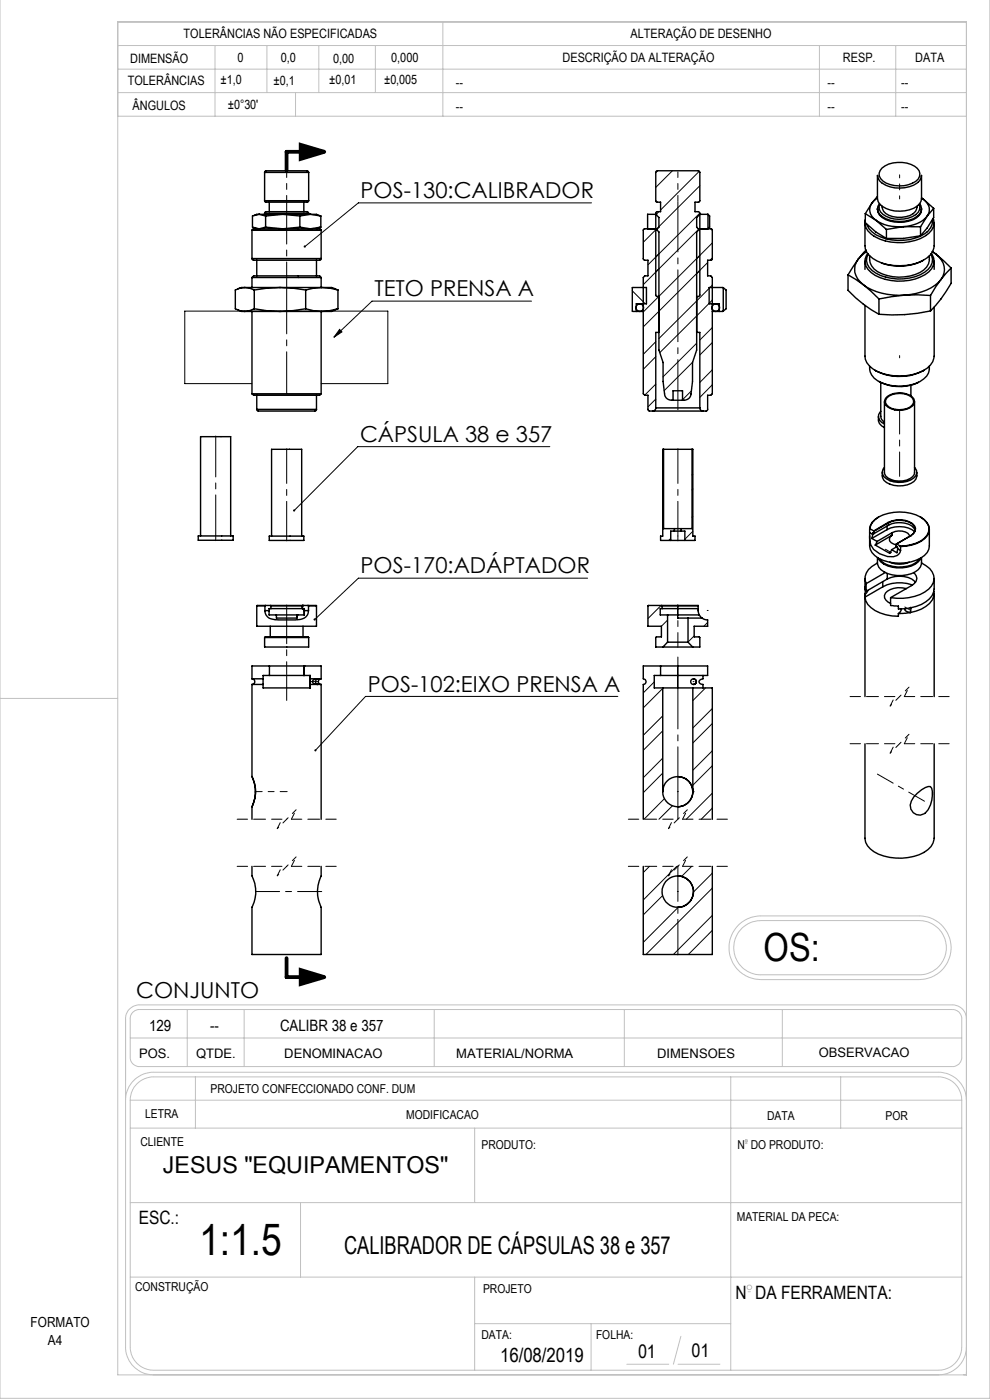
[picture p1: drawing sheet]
<svg xmlns="http://www.w3.org/2000/svg" width="210mm" height="297mm" viewBox="0 0 210 297" stroke-linecap="round" stroke-linejoin="round" font-family="sans-serif">
<g fill="none" stroke="#000" stroke-width=".21">
<path d="M139.5 36.2l-.4 .4M142.6 36.2l-3.5 3.6M148.3 36.3l-8.2 8.3M148.4 39.4l-11.9 12M125.5 43h-49.5l-11.3 9.3M139.8 44.9l-.7 .7M139.8 57l-3.3 3.4M139.8 53.9l-2.4 2.3M148.4 48.4l-9.3 9.3M148.4 45.2l-9.3 9.3M150.1 55.7l-13.6 13.7M151.1 54.7l-.5 .5"/>
<path d="M151.1 51.5l-14.6 14.7M72 69.9l.5 .5-1.7 1.1zM112.7 63.9h-33.8l-8.1 7.6M134.1 61.7l2.8 2.7M139.1 75.7l-2.6 2.6M139.1 72.5l-2.6 2.7M146.9 76.8l-6 6.1M147.8 72.8l-7.1 7.1M151.1 63.7l-11.2 11.1M151.1 72.7l-2.7 2.6M151.1 60.5l-11.3 11.3M151.1 69.5l-2.7 2.6"/>
<path d="M151.1 78.5l-2.7 2.6M53.4 81.4h-14.2v-15.4h43.1v15.4h-14.2M116.6 94.8h-40.7l-13.5 13.5M139.1 84.7l-1.7 1.6M139.1 81.5l-2.4 2.4M140.8 97.8l-.2 .2M146.7 82.9l-1.9 1.9M151.1 81.6l-2.7 2.7M140.8 101l-.2 .1M140.8 109.9l-.2 .2M140.8 106.7l-.2 .3M142.3 114.2l-.4 .4"/>
<path d="M147 103.7l-.2 .2M147 112.7l-1.7 1.7M147 100.6l-.2 .1M147 109.5l-.2 .2M124.6 122.7h-48.6l-9.3 8.7M140.2 128.4l-2.8 2.8M141.6 131.5l-1.3 1.4M147.2 134.9l-1.3 1.3M150.1 132l-.8 .9M131.1 147.7h-53.6l-10.6 11.5M138.8 144.7l-2.3 2.3M140.6 146l-4.1 4.2"/>
<path d="M140.6 155l-4.1 4.2M140.6 151.9l-4.1 4.1M149.6 145.9l-2.6 2.7M151.1 153.5l-4.1 4.1M151.1 150.3l-4.1 4.1M151.1 159.3l-4.1 4.1M140.6 164l-4.1 4.2M140.6 160.8l-4.1 4.2M140.9 169.4l-4.3 4.4M142.6 171l-2.8 2.8M151.1 162.5l-4.1 4.1M151.1 171.4l-2.4 2.4"/>
<path d="M151.1 168.3l-5.5 5.5M137.8 183.8l-1.3 1.3M140.5 190l-4 4.1M143.5 183.8l-7 7.1M143.9 192.5l-7.4 7.4M146.7 183.8l-2.1 2.1M151.1 188.4l-14.1 14.1M151.1 197.4l-5.1 5.1M151.1 185.2l-4 4M151.1 194.2l-8.3 8.3"/>
</g>
<path d="M63.8 30.7l5 1.5-5 1.5zM63.8 205.8l5 1.5-5 1.5z" fill="none" stroke="#000" stroke-width=".8" stroke-linecap="butt"/>
<g fill="none" stroke="#c0c0c0" stroke-width=".21">
<path d="M210 -.1v296.7h-210v-296.6M25 4.7h180v287h-180zM25 9.7h180M25 19.6h180M25 14.7h180M45.6 9.7v15M56.6 9.7v9.9M62.7 19.6v5.1M67.6 9.7v9.9M79.6 9.7v9.9M93.9 4.7v20M173.8 9.7v15"/>
<path d="M190 9.7v15M25 24.7h180M0 148.2h25M156.7 196.2l.5-.5a6.7 6.7 0 0 1 4.2-1.4h33.6a6.8 6.8 0 0 1 6.8 6.8 6.8 6.8 0 0 1-6.8 6.7h-33.6a6.8 6.8 0 0 1-6.2-4.2 6.8 6.8 0 0 1 1.5-7.4zM157.4 196.9l.2-.2a5.6 5.6 0 0 1 3.8-1.4h33.6a5.8 5.8 0 0 1 5.7 5.7 5.8 5.8 0 0 1-5.7 5.8h-33.6a5.8 5.8 0 0 1-5.3-3.6 5.8 5.8 0 0 1 1.3-6.3zM28.3 214.7l1.1-.5h172.8a1.93 1.93 0 0 1 1.8 1.9v8.4a1.93 1.93 0 0 1-2 1.8h-172.4a1.92 1.92 0 0 1-2-2v-8.2a1.81 1.81 0 0 1 .7-1.4zM39.7 214.2v12.1M51.8 214.2v12.1M92.1 214.2v12.1M132.4 214.2v12.1M165.9 214.2v12.1M205 216.1a2.94 2.94 0 0 0-3-2.9h-172.4a2.94 2.94 0 0 0-3 2.9v69.6a6 6 0 0 0 6 6"/>
<path d="M26.6 233.4a6 6 0 0 1 6-5.9h166.5a6 6 0 0 1 5.9 5.9M27.6 233.4a4.9 4.9 0 0 1 5-4.9h166.5a4.9 4.9 0 0 1 4.9 4.9M27.6 233.4v52.3a4.9 4.9 0 0 0 5 5h166.5a4.9 4.9 0 0 0 4.9-5v-52.3M27.6 239.3h176.4M27.6 233.4h176.4M27.6 220.2h176.4M41.5 228.5v10.8M100.7 239.3v15.8M155 228.5v62.2M178.3 228.5v10.8M27.6 255.1h176.4M63.7 255.1v15.8"/>
<path d="M158.2 242.6h.2M27.6 270.9h176.4M100.7 270.9v19.8M158.7 274h.5M100.7 280.8h54.3M125.4 280.8v9.9M133 289.4h8.9M143.8 289.4h8.9M144.4 283.5l-1.6 5.9M205 285.7a6 6 0 0 1-5.9 6"/>
<circle cx="158.3" cy="242.1" r=".25"/>
<circle cx="159" cy="273.1" r=".5"/>
</g>
<path d="M189.8 157.8h-9.5M189.8 147.8h-9.5M201.3 157.8h-9.5M201.3 147.8h-9.5M59.8 173.8h-9.5M71.3 173.8h-9.5M142.8 173.8h-9.5M154.3 173.8h-9.5M59.8 183.8h-9.5M71.3 183.8h-9.5M142.8 183.8h-9.5M154.3 183.8h-9.5" fill="none" stroke="#000" stroke-width=".21" stroke-dasharray="2.5 1.3" stroke-dashoffset=".3"/>
<path d="M188.8 159.8l1-2M188.8 149.8l1-2M191.8 157.8l1-2M191.8 147.8l1-2M58.8 175.8l1-2M61.8 173.8l1-2M141.8 175.8l1-2M144.8 173.8l1-2M58.8 185.8l1-2M61.8 183.8l1-2M141.8 185.8l1-2M144.8 183.8l1-2" fill="none" stroke="#000" stroke-width=".21" stroke-dasharray="2.5 1.3" stroke-dashoffset="1.1"/>
<path d="M190.8 157.8l-2 2M190.8 147.8l-2 2M192.8 155.8l-2 2M192.8 145.8l-2 2M60.8 173.8l-2 2M62.8 171.8l-2 2M143.8 173.8l-2 2M145.8 171.8l-2 2M60.8 183.8l-2 2M62.8 181.8l-2 2M143.8 183.8l-2 2M145.8 181.8l-2 2" fill="none" stroke="#000" stroke-width=".21" stroke-dasharray="2.5 1.3" stroke-dashoffset="1.4"/>
<path d="M60.8 36.5v6.2M143.8 36.5v6.2" fill="none" stroke="#000" stroke-width=".21" stroke-dasharray="15.2 1.3 1.3 1.3" stroke-dashoffset="14"/>
<path d="M60.8 42.8v40.8" fill="none" stroke="#000" stroke-width=".21" stroke-dasharray="15.2 1.3 1.3 1.3" stroke-dashoffset="6.3"/>
<path d="M190.8 75.4v.5M45.8 113.7v1M60.8 113.7v1M143.8 113.7v1M189.1 117.3l-1.3-.8M143.8 137.3v-1.1M150 129.5h.2M193.2 129.5l-1.3-.7M67.4 144.6h-1.7M147 144.6h.2M143.7 167.9h.2M143.7 189.1h.2" fill="none" stroke="#000" stroke-width=".21" stroke-dasharray="15.2 1.3 1.3 1.3"/>
<path d="M60.8 95.2v18.5M143.8 95.2v18.5" fill="none" stroke="#000" stroke-width=".21" stroke-dasharray="15.2 1.3 1.3 1.3" stroke-dashoffset="7.9"/>
<path d="M60.8 148.6v-20.3" fill="none" stroke="#000" stroke-width=".21" stroke-dasharray="15.2 1.3 1.3 1.3" stroke-dashoffset="7"/>
<path d="M60.9 167.9h-6.8" fill="none" stroke="#000" stroke-width=".21" stroke-dasharray="15.2 1.3 1.3 1.3" stroke-dashoffset="13.7"/>
<path d="M190.8 86.9v14.2M68.2 189.1h-14" fill="none" stroke="#000" stroke-width=".21" stroke-dasharray="15.2 1.3 1.3 1.3" stroke-dashoffset="10.1"/>
<path d="M45.8 92.5v21.2" fill="none" stroke="#000" stroke-width=".21" stroke-dasharray="15.2 1.3 1.3 1.3" stroke-dashoffset="6.6"/>
<path d="M143.8 42.8v44.1" fill="none" stroke="#000" stroke-width=".21" stroke-dasharray="15.2 1.3 1.3 1.3" stroke-dashoffset="4.6"/>
<path d="M143.8 128.3v7.9" fill="none" stroke="#000" stroke-width=".21" stroke-dasharray="15.2 1.3 1.3 1.3" stroke-dashoffset="13.2"/>
<path d="M143.8 202.6v-18.9" fill="none" stroke="#000" stroke-width=".21" stroke-dasharray="15.2 1.3 1.3 1.3" stroke-dashoffset="7.7"/>
<path d="M143.8 173.8v-34.5" fill="none" stroke="#000" stroke-width=".21" stroke-dasharray="15.2 1.3 1.3 1.3" stroke-dashoffset="-.1"/>
<path d="M190.8 37.1v5.1" fill="none" stroke="#000" stroke-width=".21" stroke-dasharray="15.2 1.3 1.3 1.3" stroke-dashoffset="14.6"/>
<path d="M196.1 170l-10-5.8" fill="none" stroke="#000" stroke-width=".21" stroke-dasharray="15.2 1.3 1.3 1.3" stroke-dashoffset="11.4"/>
<path d="M68.8 32.2h-8v4M60.8 203.3v4h8" fill="none" stroke="#000" stroke-width=".8"/>
<g fill="#000">
<path d="M63.8 30.7l5 1.5-5 1.5zM63.8 205.8l5 1.5-5 1.5z"/>
<path d="M64.5 52.2v.3l.2-.2-.2 .2a.23 .23 0 0 0 .3-.1 .23 .23 0 0 0 0-.3 .23 .23 0 0 0-.3 .1zM62.3 108.1l-.1 .4 .2-.2-.2 .2h.3l.1-.3zM66.6 131.3v.3l.1-.2-.1 .2a.23 .23 0 0 0 .3 0 .23 .23 0 0 0 0-.3 .23 .23 0 0 0-.3 0zM66.8 159l-.1 .2v.1l.2-.1-.2 .1 .3 .1 .1-.4zM72 69.9l.5 .5-1.7 1.1z"/>
</g>
<g fill="none" stroke="#000" stroke-width=".3">
<path d="M56.1 36.6l.3-.4h8.7l.4 .4M56.1 36.6h9.4M56.1 36.6v6M65.5 36.6v6M186.1 37.2a2.55 2.55 0 0 0 1.9 2.1 6.7 6.7 0 0 0 7.1-1l.4-1.1v4.9a2.8 2.8 0 0 1-2.6 2.4 6.6 6.6 0 0 1-6.3-1.2l-.5-1.1zM187.1 35.7a6.3 6.3 0 0 1 7.5 0 1.88 1.88 0 0 1-1.1 3.2 6.1 6.1 0 0 1-6.7-1 1.6 1.6 0 0 1 .3-2.2zM53.4 54.9l.3 .3h14.2l.2-.3M53.4 48.9l.3-.4h14.2l.2 .4M53.4 58.9h14.7M53.4 58.9l.4-.4h14l.3 .4M53.4 54.9h14.7M53.4 48.9h14.7"/>
<path d="M53.4 48.9v6M53.4 58.9v2.1M53.9 48.3l.6 .2M54.5 55.2v3.3M55 45.5h5M55 45.5l-1.1 .2M55 45.5l-1.4 .3v2.4l1.4 .3 1.3-.3M55 45.5l1.3 .3M56.1 45.3l.3-.4h8.8l.3 .4M56.1 42.6l.2 .3h9l.2-.3M56.1 45.3h9.4M56.1 42.6h9.4"/>
<path d="M56.1 45.3v.2M56.3 48.2l3.7 .3 3.6-.3M56.3 45.8v2.4M57.1 42.9v2M60 45.5h5.8M60 45.5l3.6 .3M60 45.5l-3.7 .3M63.6 48.2l2.2 .3 2.3-.3M63.6 45.8v2.4M64.5 42.9v2M65.5 45.3v.2M65.8 45.5h1.3l.6 .2"/>
<path d="M65.8 45.5l-2.2 .3M65.8 45.5l2.3 .3M67.1 55.2v3.3M67.7 48.3l-.6 .2M67.7 45.7l.4 .1M68.1 45.8v2.4M68.1 48.2l-.4 .1M68.1 48.9v6M68.1 58.9v2.1M139.1 45.5l.7 .6v2.1l-.3 .3h-2.8l-.2 .3v6.2l.2 .2h.7v3.3h-.6l-.3 .4v24.6l.3 .4h.6l.1 3.2 .2 .1h.7M139.1 45.5h.1M139.1 48.5l.7 .7v25.1l.9 2.6v4l.3 2.7a1.51 1.51 0 0 0 1.8 1.3"/>
<path d="M139.1 45.5h-1.7v3M148.4 45.5l-.6 .6v2.1l.3 .3h2.7l.3 .3v6.2l-.3 .2h-.7v3.3h.7l.3 .4v24.6l-.3 .4h-.7l-.1 3.2-.2 .1h-.7M148.4 45.5h.1M148.4 48.5l-.6 .7v25.1l-.9 2.6v4l-.3 2.7a1.51 1.51 0 0 1-1.8 1.3M148.4 45.5h1.8M150.2 45.5v3M150.2 48.5h-.1M150.2 45.5l.3 .3v2.4l-.3 .3M179.9 58.3v3.3a25.8 25.8 0 0 0 6.5 5.1M179.9 58.3l3.3 2.1M182.1 55a3.7 3.7 0 0 0 1.1 5.4M182.1 55l-2.2 3.3"/>
<path d="M183.5 47.2v4.9a3.6 3.6 0 0 0 2.6 3.3 11.4 11.4 0 0 0 10.5-.7 3.2 3.2 0 0 0 1.6-2.6v-4.9M183.5 55.4v1.7M183.6 45.3v1.9l2.2 2 2.2 1.4M183.6 45.3l2.2 1.4M183.7 53.1l-1.6 1.9M183.8 53.4l-1.7 1.6M183.9 47.7a5.3 5.3 0 0 0 4 3 11.8 11.8 0 0 0 7.3-.5M184 53.8a2.74 2.74 0 0 0 .8 4 10.7 10.7 0 0 0 12.2-.1 2.74 2.74 0 0 0 .6-3.9M184.2 53.9a2.94 2.94 0 0 0 1.6 4.1 10.3 10.3 0 0 0 11.1-.9 2.64 2.64 0 0 0 .6-3.2M184.5 54.3a3.5 3.5 0 0 0 2.6 3.8 9.7 9.7 0 0 0 8.8-.8 3 3 0 0 0 1.2-3M185 43.1a2.51 2.51 0 0 0 .8 3.6M185 43.1l-1.4 2.2"/>
<path d="M185.8 46.7a8.7 8.7 0 0 0 5.8 1.4M185.8 46.7l2.2 2M186.1 42l-1.1 1.1M186.1 44.2a2.74 2.74 0 0 0 2.6 2.7 6.6 6.6 0 0 0 6.3-1.2l.4-.6 .1-.9M186.1 44.3v.2M186.1 41.7l-1.1 1.4M186.5 43.2a1.84 1.84 0 0 0 .7 2.8 6.6 6.6 0 0 0 7.9-.6 1.72 1.72 0 0 0 0-2.2M186.7 43.3a1.63 1.63 0 0 0 .6 2.2 6.2 6.2 0 0 0 7.5-.5 1.71 1.71 0 0 0 .2-1.7M187.1 43.8a1.84 1.84 0 0 0 1.5 1.9 5.3 5.3 0 0 0 5.6-.9l.3-1M188 48.7v1.9M191.6 48.1h3.7M191.6 48.1l-3.6 .6"/>
<path d="M195.3 48.1v1.9M195.3 50l-3.7 .6h-3.6M195.5 44.3v.2M195.5 42l.3 .2M195.8 42.2a2.49 2.49 0 0 1 .9 3.7M195.8 42.2l2.2 2M195.9 55.2a10.9 10.9 0 0 1-8.9 .6M196.7 45.9a6.8 6.8 0 0 1-5.1 2.2M196.7 45.9l-1.4 2.2M197.7 53.3l.8 .6M197.8 46.7a3.5 3.5 0 0 1-2.5 3.4M197.8 53.4l.7 .5"/>
<path d="M198 46.4a3.1 3.1 0 0 1-1.8 3.7 11.1 11.1 0 0 1-11.4-.4 2.98 2.98 0 0 1-1.2-3.1M198 44.2l-1.3 1.7M198 44.2v1.9l-1.3 2.3-1.4 1.6M198.2 55.4v1.7M198.5 53.9a3.7 3.7 0 0 1 1.1 5.4M198.5 53.9l3.3 3M199.6 59.3a10.7 10.7 0 0 1-7.7 3.3M199.6 59.3l-2.2 3.4M201.8 56.9l-2.2 2.4M201.8 56.9v3.2a26.3 26.3 0 0 1-4.4 5.9M50.5 65.8l.8 .3h.6M51.9 61l1.1 .1 .9 .4"/>
<path d="M51.9 61h7.5M51.9 66.1h7.5M51.9 61l-1 .1-1 .4v4l1 .4 1 .2M51.9 61h-.6l-.8 .2M53.4 66.1v17.4M53.9 65.5l2.8 .4 2.7 .2M53.9 65.5l-.9 .4-1.1 .2M53.9 61.5v4M59.4 66.1h8.9M59.4 61l2.7 .1 2.7 .4M59.4 61h8.9M59.4 61l-2.7 .1-2.8 .4"/>
<path d="M64.8 65.5l-2.6 .4-2.8 .2M64.8 65.5l1.8 .4 1.7 .2M64.8 61.5v4M68.1 66.1v17.4M68.3 61l-1.8 .1-1.7 .4M68.3 61l1.7 .1 1.7 .4M68.3 61h1.7a2.46 2.46 0 0 1 1.7 .5M71 65.8l-.7 .3h-2M71.7 65.5l-1.7 .4-1.7 .2M71.7 61.5v4M71.7 65.5l-.7 .3M134.1 61h3v3.4h-2.1v1.7l-.9-.1z"/>
<path d="M135 66.1h1.5M139.8 62.9h-.5l-.2-.3v-17.4l.3-.3h.7v-2h-.8l-.2-.3v-6.1l.4-.3h8.6l.3 .3v6.1l-.2 .3h-.8v2h.8l.2 .3v17.4l-.2 .3h-.4M139.8 70.5h-.7v16M147.8 70.5h.6v16M151.1 66.1h1.5M153.4 61h-3v3.4h2.2v1.7M153.4 66l-.8 .1M153.4 61v5M153.4 61l.6 .5v4l-.6 .5M183.2 60.4a13.4 13.4 0 0 0 8.7 2.2M183.2 60.4l3.2 3M183.5 64.8v10.8a4.5 4.5 0 0 0 3.7 3.6 11.4 11.4 0 0 0 9.4-1.1 3.4 3.4 0 0 0 1.6-2.5v-10.4"/>
<path d="M184.5 77.7a3.5 3.5 0 0 0 2.6 3.5 9.6 9.6 0 0 0 8.8-.8 2.81 2.81 0 0 0 1.2-2.7M185.6 78.6a10.9 10.9 0 0 0 10.4 0M186.4 63.4v3.3M191.9 62.6l5.5 .1M191.9 62.6l-5.5 .8M197.4 66a35.7 35.7 0 0 1-11 .7M197.4 62.7v3.3M53.4 83.5a.87 .87 0 0 0 1.1 .4h13.3l.3-.4M53.4 83.5h14.7M54.5 86.9l.2 .3h12.2l.2-.3M54.5 86.9h12.6M54.5 83.9v3"/>
<path d="M67.1 83.9v3M138.4 87.2h10.7M139.1 86.5h9.3M139.1 86.5a.66 .66 0 0 1-.7 .7M140.8 95.3h6M140.8 95.3h-.2v18.4h-.5v.9h2.2M140.8 95.3v16.8h2.3M142.8 84.9h2M142.8 84.9v-2h2v2M146.8 95.3h.2v18.4h.4v.9h-2.1M146.8 95.3v16.8h-2.3M148.4 86.5a.66 .66 0 0 0 .7 .7"/>
<path d="M186.3 88.3a2.03 2.03 0 0 0 1.3 2.4M186.4 80.9a9.3 9.3 0 0 0 8.4 .2M186.8 81.1v7.2a1.39 1.39 0 0 0 .8 1.3M186.8 87.3a1.56 1.56 0 0 0-.4 1.6 1.56 1.56 0 0 0 1.2 1.1M187.6 85.2v15a2.69 2.69 0 0 0 3.1 1.9 3.6 3.6 0 0 0 3.2-1.4l.1-15.5M187.6 99.2a1.46 1.46 0 0 0 .5 2.4 5 5 0 0 0 6.2-.7 1.33 1.33 0 0 0-.3-1.7M187.9 84.5a4.3 4.3 0 0 1 6 .1 1.33 1.33 0 0 1-.9 1.9 4.7 4.7 0 0 1-5.1-.5l-.3-.5zM188.1 84.5a4.2 4.2 0 0 1 5.5 0 1.23 1.23 0 0 1-.6 1.9 4.3 4.3 0 0 1-4.9-.5l-.3-.5 .1-.5zM193.2 81.7v2.3M42.1 113.7h7.4v.9h-7.4zM42.5 113.7v-21.1h6.4v21.1M57.1 113.7h7.4v.9h-7.4z"/>
<path d="M57.6 113.7v-18.4h6.4v18.4M142.3 114.6h3M143.1 112.7h1.4M143.1 112.1h1.4M143.1 112.7h-.8v1.9M143.1 112.1v.6M144.5 112.7h.8v1.9M144.5 112.1v.6M184.5 113a4.4 4.4 0 0 0 5 5.1 1.58 1.58 0 0 0 1.5-1.3M184.5 112.2h.1M184.5 112.2v.8M184.5 113l.6 .4"/>
<path d="M184.5 112.2a4.3 4.3 0 0 1 4-3.3 9.3 9.3 0 0 1 7.5 1.3 2.45 2.45 0 0 1 .1 4 7.6 7.6 0 0 1-5.1 1.6M184.5 112.2l.8 .4M184.9 114.2l1.2 .7M185.1 113.4l-.2 .8M185.3 112.6l.1 .1M185.4 112.7v.5M185.4 113.2l-.3-.2v.4M185.7 115.6l3 1.8 .4-.8M186.1 114.9l-.4 .7M186.1 119.4a3.7 3.7 0 0 0-2.6 3.6l.2 .8M186.1 119.4a3.3 3.3 0 0 0 3.2 2.6 6.8 6.8 0 0 0 5.5-1.1l.4-.6 .3-.9M186.1 118.3v1.1"/>
<path d="M186.3 118.4a4.4 4.4 0 0 0 4 2.1 5.1 5.1 0 0 0 5.1-2.1M186.4 109.7a3.9 3.9 0 0 0-1.9 2.5M186.5 118.5a5.8 5.8 0 0 0 6 1.6 4.2 4.2 0 0 0 2.6-1.6M187.1 100.2a2.08 2.08 0 0 0 1.7 2.5 5.1 5.1 0 0 0 5.5-1l.2-.7v-.8M188.2 112.4a5.6 5.6 0 0 1 5.8 .4M188.2 112.4l-3.3 1.8M188.2 111.6v.8M188.4 110.8a4.9 4.9 0 0 1 5.6 .7 1.45 1.45 0 0 1-.8 2.1M188.4 110.8l-3.1 1.8M188.4 110.8l.1 .1M188.5 110.9a4.7 4.7 0 0 1 5.4 .7 1.42 1.42 0 0 1-.7 2.1M188.5 111.4a4.7 4.7 0 0 1 5.4 .7l.2 .4"/>
<path d="M188.5 110.9v.5M188.5 110.9l-3.1 1.8M188.5 111.4l-3.1 1.8M188.7 119.3a5.2 5.2 0 0 0 4.2 0M189.3 113a2.97 2.97 0 0 1 3.6 .6l.1 .2M189.3 113.5l-.5 .4-.1 .4a1.46 1.46 0 0 0 1.4 1.3M189.3 113l-3.2 1.9M189.3 113.5l-3.6 2.1M189.3 113v.5M190.1 115.4v.5l.3 .2v.3M190.2 115.4l.8 .4M190.2 115.4h-.1"/>
<path d="M190.2 116l-1.1 .6M190.4 116.4l-.1 .9-1.2-.7M190.4 116.4l.6 .4M191 115.8v.2M191 116v.8M193.2 113.7l-3.1 1.7M193.2 113.6l-3 1.8M193.2 113.6v.1M195.2 109.7a2.76 2.76 0 0 1 1.9 2.5 2.76 2.76 0 0 1-1.7 2.6 9.1 9.1 0 0 1-4.4 1.2M195.5 119.4a4 4 0 0 1 2.7 3.4 4.9 4.9 0 0 1-4.1 3.7 11.8 11.8 0 0 1-5.2 .3M195.5 118.3v1.1M197.1 112.3v3.5a3 3 0 0 1-1.8 2.6 9.5 9.5 0 0 1-9.7-.5 3.9 3.9 0 0 1-1.1-4.2"/>
<path d="M54.5 128.5h1.7M54.5 128.5v4.4h12.6v-4.4M56.1 135.3h9.4M56.1 135.3v2h9.4v-2M56.1 135.3a.96 .96 0 0 1 1.1-.2h8.1l.2 .2M56.2 129.5a2 2 0 0 0 2.2 2h1.2a13.7 13.7 0 0 0 5-.4l.6-.6 .2-1M56.2 128.5v1M56.2 129.5h.9M56.3 128.4l-1.8 .1M56.3 128.4l-.1 .1M56.3 128.4h1.1M57.1 129.5v1h1.5"/>
<path d="M57.3 132.9v2.2M57.4 128.4h6.8M57.4 128.4l.1 .1M57.5 128.5h6.6M57.5 129.1h6.6M57.5 128.5v.6M57.5 129.1h-.4v.4M58.6 130.5v.6h4.4M58.6 130.5h4.4M63 130.5v.6M63 130.5h.1M63 130.5h1.6"/>
<path d="M64.1 128.5h.1M64.1 129.1h.1M64.1 129.1h.5l-.1 1.4M64.1 128.5v.6M64.2 128.4h.1M64.2 128.4h1.1M64.2 128.4l-.1 .1M64.3 132.9v2.2M65.3 128.4l1.8 .1M65.3 128.4l.1 .1M65.4 128.5h1.7M65.4 129.5h-.8v1"/>
<path d="M65.4 128.5v1M140.4 128.4h3.4M140.4 128.4l-3 .1v4.4h2.9v2.2h-1.1l-.1 .2v2h1.5M140.4 128.4v.1M140.4 128.5h7.7M140.4 129.1h7.7M140.4 129.1h-.3v1.4h1.5M140.4 128.5v.6M140.6 137.3h6.3M141.6 136.2h4.3M141.6 130.5h6.7M141.6 136.2l-1 1.1"/>
<path d="M141.6 130.5v5.7M143.8 128.4h4.3v1.3l.2 .8M143.8 128.4v2.7h2.1M145.9 131.1h3M145.9 136.2l1 1.1M145.9 131.1v5.1M148.3 130.5l.6 .6M148.9 131.1l1.2 .4v1.4h-2.9v2.2h1.1l.1 .2v2h-1.5M183.5 124.5l.2 .9M183.5 122.7v2.4M183.5 125.9v21.9M183.6 125.1l-.1 1 .6-.8"/>
<path d="M183.7 123.8v1.6M187.3 124.5l-3.8 2.2a4.1 4.1 0 0 0 3.2 3.3l2.5 .7h1.4v-.5M187.3 123.4v1.1M187.8 121.5l-4.1 2.3M188.2 122.8a5.3 5.3 0 0 1 6 .7M188.2 122.8l-4.5 2.6M188.2 121.7v1.1M191.1 129.1a.8 .8 0 0 1-.5 1.1M192.1 129l-.2 .2 .1 .3 1.1 .5M192.3 124.9a4.5 4.5 0 0 0-4.5 .9 1.45 1.45 0 0 0 1.1 2.2M193.1 130l-2.5 .2M193.2 128.8l-.1 1.2"/>
<path d="M193.6 124.1a8 8 0 0 0-6.3 .4M193.8 121.5a1.52 1.52 0 0 1 .7 1.5 1.52 1.52 0 0 1-1.1 1.2l-4.5 2.6M198.1 125.4a3.1 3.1 0 0 1-1.7 3.3l-1 .5-2.3 .8M198.2 122.7a4.5 4.5 0 0 1-1.8 5 10.5 10.5 0 0 1-5.8 1.5v-.6l-1.7-.2v-1.6M198.2 125.9v21.9M53.4 144a.6 .6 0 0 1 .6 .6 .6 .6 0 0 1-.6 .6M53.4 145.2h2.4M53.4 144h2.4M53.4 145.2v19.5M55.8 144v1.2M57.1 141.3h-3.7v2.7M57.1 143.3h-1.3v.7"/>
<path d="M57.1 143.3h7.4M57.1 141.3h7.4M57.1 141.3v2M64.5 143.3h1.3v2.6h-10v-.7M64.5 141.3h3.6v2.7M64.5 143.3h.1M64.5 141.3h.1M64.5 141.3v2M65.8 144v1.2zM67.3 144h-1a.44 .44 0 0 0-.5 .2 .44 .44 0 0 0 0 .5v.5h1.5M67.3 145.2h.8M67.3 144h.8"/>
<path d="M67.3 144a.65 .65 0 0 0-.4 .6 .65 .65 0 0 0 .4 .6M67.3 144a1.03 1.03 0 0 0-1 .6v.2a1.04 1.04 0 0 0 1 .4M68.1 144a.6 .6 0 0 0-.6 .6 .6 .6 0 0 0 .6 .6M68.1 145.2v28.6M140.1 141.3h-3.6v2.7a.6 .6 0 0 1 .6 .6 .6 .6 0 0 1-.6 .6v28.6M140.1 141.3h3.7M140.1 141.3v2M140.1 143.3h-1.3v2.6h1.8M140.6 145.9h6.4M140.6 145.9v22.1M143.8 141.3h6.3v2h-10M143.8 141.3v4.6"/>
<path d="M147 145.9h4.1v27.9M147 145.9v22.1M147.1 144h.1M147.1 145.2h.1M147.1 144a.6 .6 0 0 1 .6 .6 .6 .6 0 0 1-.6 .6M149.1 143.3v.7l-.7 .3-.1 .4a.76 .76 0 0 0 .8 .5v.7M183.5 157.8v20a4 4 0 0 0 2.9 3.4 11.2 11.2 0 0 0 10.5-1 3.4 3.4 0 0 0 1.3-2.4v-20M53.4 164.7a7.3 7.3 0 0 1 .1 6.4 7.3 7.3 0 0 0 0-6.3zM53.4 171.1v2.7M140.6 168a3.2 3.2 0 0 0 3.2 3.2 3.2 3.2 0 0 0 3.2-3.2M143.8 164.7a3.2 3.2 0 0 1 3.2 3.3 3.2 3.2 0 0 1-3.2 3.2M143.8 164.7a3.2 3.2 0 0 1 3.2 3.3"/>
<path d="M143.8 164.7a3.2 3.2 0 0 0-3.2 3.3M147 168h.1M194.6 168.3a3.8 3.8 0 0 1 2.7-1.4 3.3 3.3 0 0 1 .4 2.8 3.6 3.6 0 0 1-2.5 3.2 2.01 2.01 0 0 1-1.9-3l.5-.8zM53.4 183.8v2M53.5 185.8a7.5 7.5 0 0 1 0 6.6M68.1 183.8v2.1a7.4 7.4 0 0 0 0 6.6v10h-14.7v-10.1M136.5 183.8v18.7h14.6v-18.7M143.8 185.9a3.3 3.3 0 0 1 3.3 3.3 3.3 3.3 0 0 1-3.3 3.3"/>
<circle cx="135.7" cy="65.3" r=".81"/>
<circle cx="151.8" cy="65.3" r=".81"/>
<circle cx="147.1" cy="144.6" r=".6"/>
<circle cx="143.8" cy="189.1" r="3.3"/>
</g>
<text font-size="9.4" x="42.2" y="266.1">1:1.5</text>
<text font-size="8.2" x="162" y="203.8">OS:</text>
<text font-size="5.3" x="73" y="265.9">CALIBRADOR DE CÁPSULAS 38 e 357</text>
<text font-size="4.9" x="34.5" y="248.9">JESUS &quot;EQUIPAMENTOS&quot;</text>
<g font-size="4.7">
<text x="76.5" y="41.9">POS-130:CALIBRADOR</text>
<text x="79.4" y="62.8">TETO PRENSA A</text>
<text x="76.4" y="93.7">CÁPSULA 38 e 357</text>
<text x="76.5" y="121.6">POS-170:ADÁPTADOR</text>
<text x="78" y="146.7">POS-102:EIXO PRENSA A</text>
<text x="28.9" y="211.6">CONJUNTO</text>
</g>
<text font-size="4.2" x="106.1" y="288.9">16/08/2019</text>
<g font-size="4.1">
<text x="146.7" y="287.9">01</text>
<text x="135.3" y="288.1">01</text>
</g>
<g font-size="3.9">
<text x="29.4" y="259.7">ESC.:</text>
<text x="156" y="275.6">N DA FERRAMENTA:</text>
</g>
<g font-size="3.3">
<text x="31.6" y="218.8">129</text>
<text x="44.5" y="218.8">--</text>
<text x="59.4" y="218.8">CALIBR 38 e 357</text>
</g>
<g font-size="3">
<text x="6.5" y="281.4">FORMATO</text>
<text x="10.2" y="285.4">A4</text>
</g>
<g font-size="2.8">
<text x="29.5" y="224.4">POS.</text>
<text x="41.6" y="224.4">QTDE.</text>
<text x="60.3" y="224.4">DENOMINACAO</text>
<text x="96.8" y="224.4">MATERIAL/NORMA</text>
<text x="139.4" y="224.3">DIMENSOES</text>
<text x="173.7" y="224.2">OBSERVACAO</text>
</g>
<g font-size="2.7">
<text x="38.9" y="8.1">TOLERÂNCIAS NÃO ESPECIFICADAS</text>
<text x="133.8" y="8.1">ALTERAÇÃO DE DESENHO</text>
<text x="27.6" y="13.4">DIMENSÃO</text>
<text x="46.8" y="17.8">±1,0</text>
<text x="50.4" y="13.1">0</text>
<text x="58" y="18">±0,1</text>
<text x="59.6" y="13.2">0,0</text>
<text x="69.8" y="17.8">±0,01</text>
<text x="70.7" y="13.3">0,00</text>
<text x="81.5" y="17.9">±0,005</text>
<text x="83" y="13.2">0,000</text>
<text x="119.3" y="13.2">DESCRIÇÃO DA ALTERAÇÃO</text>
<text x="178.8" y="13.2">RESP.</text>
<text x="194.2" y="13.2">DATA</text>
<text x="27.1" y="18.1">TOLERÂNCIAS</text>
<text x="28.1" y="23.2">ÂNGULOS</text>
<text x="48.3" y="23.1">±0°30'</text>
<text x="96.7" y="18.5">--</text>
<text x="96.7" y="23.5">--</text>
<text x="175.5" y="18.5">--</text>
<text x="175.5" y="23.5">--</text>
<text x="191.1" y="18.5">--</text>
<text x="191.1" y="23.5">--</text>
</g>
<g font-size="2.6">
<text x="44.7" y="231.9">PROJETO CONFECCIONADO CONF. DUM</text>
<text x="30.8" y="237.2">LETRA</text>
<text x="86.2" y="237.3">MODIFICACAO</text>
<text x="162.7" y="237.6">DATA</text>
<text x="187.8" y="237.6">POR</text>
<text x="29.8" y="243.1">CLIENTE</text>
<text x="102.1" y="243.7">PRODUTO:</text>
<text x="156.4" y="243.7">N DO PRODUTO:</text>
<text x="156.3" y="259.1">MATERIAL DA PECA:</text>
<text x="28.7" y="273.8">CONSTRUÇÃO</text>
<text x="102.5" y="274.2">PROJETO</text>
<text x="102.1" y="284.1">DATA:</text>
<text x="126.4" y="284.1">FOLHA:</text>
</g>
</svg>
